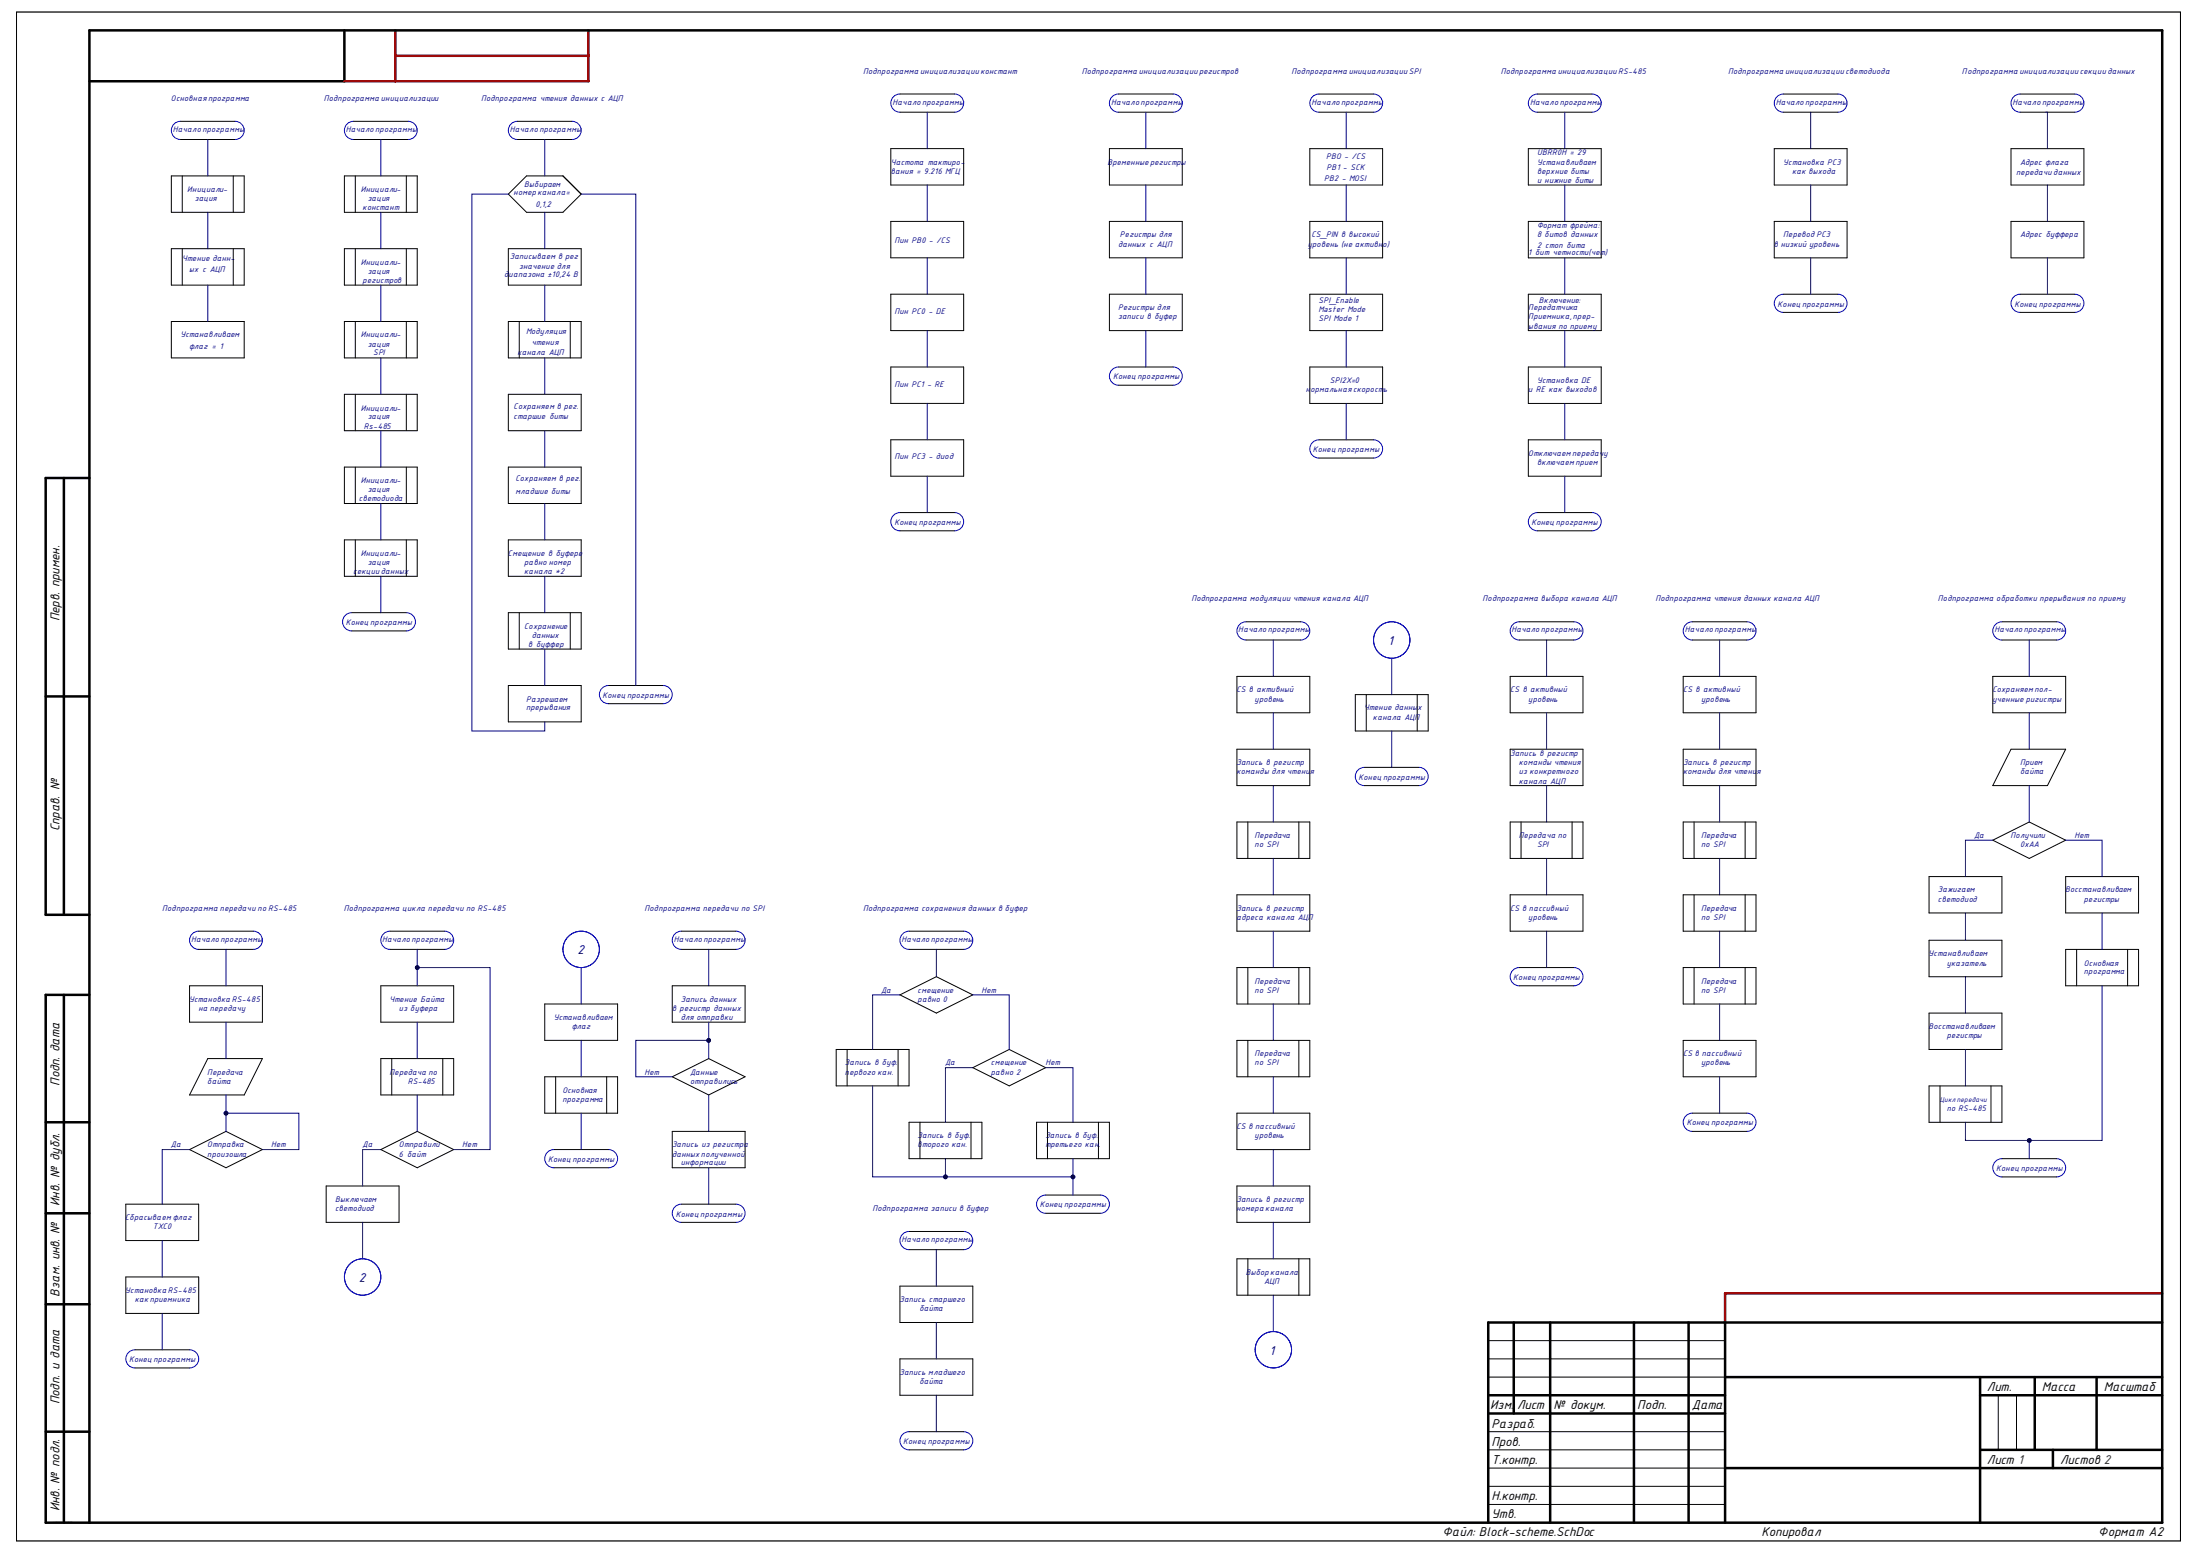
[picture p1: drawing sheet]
<svg xmlns="http://www.w3.org/2000/svg" width="297mm" height="210mm" viewBox="0 0 297 210" stroke-linecap="round" stroke-linejoin="round" font-family="sans-serif">
<g fill="none" stroke="#000" stroke-width=".14">
<path d="M2.2 1.6h292.2v206.4h-292.2zM24.4 16.4h7.3M24.4 18.8h7.3M47.7 16.4h7.4M47.7 18.8h7.4M69.9 16.4h7.3M69.9 18.8h7.3M121.5 12.7h7.4M121.5 15.1h7.4M151 12.7h7.4M151 15.1h7.4M178.1 12.7h7.4"/>
<path d="M178.1 15.1h7.4M207.6 12.7h7.4M207.6 15.1h7.4M240.8 12.7h7.4M240.8 15.1h7.4M272.7 12.7h7.4M272.7 15.1h7.4M23.1 23.7h9.9v5h-9.9zM23.1 33.6h9.9v4.9h-9.9zM24.6 23.7v5M24.6 33.6v4.9M31.5 23.7v5"/>
<path d="M31.5 33.6v4.9M46.5 23.7h9.8v5h-9.8zM46.5 33.6h9.8v4.9h-9.8zM48 23.7v5M48 33.6v4.9M54.9 23.7v5M54.9 33.6v4.9M68.6 26.2l2.5-2.5h4.9l2.5 2.5-2.5 2.5h-4.9zM68.6 33.6h9.9v4.9h-9.9zM120.3 20.1h9.8v4.9h-9.8zM120.3 29.9h9.8v4.9h-9.8zM120.3 39.7h9.8v4.9h-9.8z"/>
<path d="M149.8 20.1h9.8v4.9h-9.8zM149.8 29.9h9.8v4.9h-9.8zM149.8 39.7h9.8v4.9h-9.8zM176.8 20.1h9.9v4.9h-9.9zM176.8 29.9h9.9v4.9h-9.9zM176.8 39.7h9.9v4.9h-9.9zM206.4 20.1h9.8v4.9h-9.8zM206.4 29.9h9.8v4.9h-9.8zM206.4 39.7h9.8v4.9h-9.8zM239.6 20.1h9.8v4.9h-9.8zM239.6 29.9h9.8v4.9h-9.8zM240.8 39.7h7.4"/>
<path d="M271.5 20.1h9.9v4.9h-9.9zM271.5 29.9h9.9v4.9h-9.9zM272.7 39.7h7.4M23.1 43.4h9.9v4.9h-9.9zM46.5 43.4h9.8v4.9h-9.8zM46.5 53.2h9.8v4.9h-9.8zM48 43.4v4.9M48 53.2v4.9M54.9 43.4v4.9M54.9 53.2v4.9M68.6 43.4h9.9v4.9h-9.9zM68.6 53.2h9.9v4.9h-9.9z"/>
<path d="M70.1 43.4v4.9M77 43.4v4.9M120.3 49.5h9.8v5h-9.8zM120.3 59.4h9.8v4.9h-9.8zM151 49.5h7.4M151 52h7.4M176.8 49.5h9.9v5h-9.9zM178.1 59.4h7.4M206.4 49.5h9.8v5h-9.8zM206.4 59.4h9.8v4.9h-9.8zM240.8 42.2h7.4M272.7 42.2h7.4"/>
<path d="M46.5 63.1h9.8v4.9h-9.8zM46.5 72.9h9.8v4.9h-9.8zM48 63.1v4.9M48 72.9v4.9M54.9 63.1v4.9M54.9 72.9v4.9M68.6 63.1h9.9v4.9h-9.9zM68.6 72.9h9.9v4.9h-9.9zM121.5 69.2h7.4M121.5 71.7h7.4M178.1 61.8h7.4M207.6 69.2h7.4"/>
<path d="M207.6 71.7h7.4M47.5 82.7h7.4M47.5 85.2h7.4M68.6 82.7h9.9v4.9h-9.9zM68.6 92.5h9.9v4.9h-9.9zM70.1 82.7v4.9M77 82.7v4.9M82.2 92.5h7.3M82.2 95h7.3M167 91.3h9.8v4.9h-9.8zM168.2 83.9h7.4M168.2 86.4h7.4"/>
<path d="M183 93.8h9.8v4.9h-9.8zM184.5 93.8v4.9M191.4 93.8v4.9M203.9 91.3h9.8v4.9h-9.8zM205.1 83.9h7.4M205.1 86.4h7.4M227.3 91.3h9.8v4.9h-9.8zM228.5 83.9h7.4M228.5 86.4h7.4M269.1 91.3h9.8v4.9h-9.8zM270.3 83.9h7.4M270.3 86.4h7.4"/>
<path d="M167 101.1h9.8v4.9h-9.8zM167 111h9.8v4.9h-9.8zM168.5 111v4.9M175.4 111v4.9M184.2 103.6h7.4M184.2 106h7.4M203.9 101.1h9.8v4.9h-9.8zM203.9 111h9.8v4.9h-9.8zM205.4 111v4.9M212.3 111v4.9M227.3 101.1h9.8v4.9h-9.8zM227.3 111h9.8v4.9h-9.8z"/>
<path d="M228.7 111v4.9M235.6 111v4.9M260.5 118.3h9.8v4.9h-9.8zM269.1 113.4l4.9-2.4 4.9 2.4-4.9 2.5zM271.5 101.1h7.4l-2.5 4.9h-7.3zM278.9 118.3h9.8v4.9h-9.8zM25.6 133.1h9.8v4.9h-9.8zM26.8 125.7h7.4M26.8 128.2h7.4M51.4 133.1h9.9v4.9h-9.9zM52.6 125.7h7.4M52.6 128.2h7.4"/>
<path d="M73.5 135.5h9.9v4.9h-9.9zM90.8 133.1h9.8v4.9h-9.8zM92 125.7h7.4M92 128.2h7.4M121.5 134.3l4.9-2.5 4.9 2.5-4.9 2.5zM122.7 125.7h7.4M122.7 128.2h7.4M167 120.8h9.8v4.9h-9.8zM167 130.6h9.8v4.9h-9.8zM168.5 130.6v4.9M175.4 130.6v4.9M203.9 120.8h9.8v4.9h-9.8z"/>
<path d="M205.1 130.6h7.4M205.1 133.1h7.4M227.3 120.8h9.8v4.9h-9.8zM227.3 130.6h9.8v4.9h-9.8zM228.7 120.8v4.9M228.7 130.6v4.9M235.6 120.8v4.9M235.6 130.6v4.9M260.5 136.8h9.8v4.9h-9.8zM260.5 126.9h9.8v4.9h-9.8zM278.9 128.2h9.8v4.9h-9.8zM280.4 128.2v4.9"/>
<path d="M287.3 128.2v4.9M25.6 155.2l4.9-2.5 4.9 2.5-4.9 2.4zM28.1 142.9h7.3l-2.4 4.9h-7.4zM51.4 142.9h9.9v4.9h-9.9zM51.4 155.2l4.9-2.5 5 2.5-5 2.4zM52.9 142.9v4.9M59.8 142.9v4.9M73.5 145.3h9.9v5h-9.9zM74.8 155.2h7.4M74.8 157.6h7.4M75 145.3v5M81.9 145.3v5"/>
<path d="M90.8 152.7h9.8v4.9h-9.8zM90.8 145.3l4.9-2.4 4.9 2.4-4.9 2.5zM112.9 141.7h9.8v4.9h-9.8zM114.4 141.7v4.9M121.3 141.7v4.9M122.7 151.5h9.9v4.9h-9.9zM124.2 151.5v4.9M131.1 151.5v4.9M131.3 144.1l5-2.4 4.9 2.4-4.9 2.5zM140 151.5h9.8v4.9h-9.8zM141.4 151.5v4.9M148.3 151.5v4.9"/>
<path d="M167 140.4v4.9h9.8v-4.9h-9.8M167 150.3h9.8v4.9h-9.8zM168.5 140.4v4.9M175.4 140.4v4.9M227.3 140.4h9.8v4.9h-9.8zM228.5 150.3h7.4M228.5 152.7h7.4M260.5 146.6h9.8v4.9h-9.8zM261.9 146.6v4.9M268.8 146.6v4.9M270.3 156.4h7.4M270.3 158.9h7.4"/>
<path d="M17 162.5h9.8v5h-9.8zM17 172.4h9.8v4.9h-9.8zM44 160.1h9.9v4.9h-9.9zM92 165h7.4M92 162.5h7.4M121.5 173.6h9.8v4.9h-9.8zM122.7 166.2h7.4M122.7 168.7h7.4M141.2 161.3h7.4M141.2 163.8h7.4M167 160.1h9.8v4.9h-9.8zM167 169.9h9.8v4.9h-9.8z"/>
<path d="M168.5 169.9v4.9M175.4 169.9v4.9M18.2 182.2h7.4M18.2 184.7h7.4M121.5 183.4h9.8v4.9h-9.8zM122.7 193.3h7.4M122.7 195.7h7.4M200.9 181h32M200.9 183.4h32M200.9 185.9h32M200.9 193.3h32M200.9 195.7h32"/>
<path d="M200.9 198.2h32M269.8 188.3v7.4M272.3 188.3v7.4M200.9 200.6h32M200.9 203.1h32"/>
</g>
<g fill="none" stroke="#000" stroke-width=".34">
<path d="M46.5 4.1v6.9h-34.4M8.6 64.5v59M12.1 64.5h-5.9v59h5.9M6.2 94h5.9M8.6 134.3v71.2M12.1 134.3h-5.9v71.2h285.7v-201.4h-279.8v201.4M6.2 151.5h5.9M6.2 163.8h5.9M6.2 176.1h5.9M204.4 178.5v12.3M209.3 178.5v27M220.6 178.5v27"/>
<path d="M228 178.5v27M232.9 178.5v27M291.9 178.5h-91v27M6.2 193.3h5.9M200.9 188.3h32M200.9 190.8h32M232.9 185.9h59M232.9 198.2h59M267.3 185.9v19.6M267.3 188.3h24.6M267.3 195.7h24.6M274.7 185.9v9.8"/>
<path d="M277.2 195.7v2.5M283.1 185.9v9.8"/>
</g>
<path d="M291.9 174.6h-59v3.9" fill="none" stroke="#900" stroke-width=".34"/>
<path d="M53.4 4.1v6.9M53.4 7.5h26.1M79.5 4.1v6.9h-33" fill="none" stroke="#980000" stroke-width=".34"/>
<g fill="none" stroke="#00f" stroke-width=".14">
<path d="M24.4 16.4a1.23 1.23 0 0 0-1.3 1.2 1.23 1.23 0 0 0 1.3 1.2M31.7 16.4a1.23 1.23 0 0 1 1.3 1.2 1.23 1.23 0 0 1-1.3 1.2M47.7 16.4a1.23 1.23 0 0 0-1.2 1.2 1.23 1.23 0 0 0 1.2 1.2M55.1 16.4a1.23 1.23 0 0 1 1.2 1.2 1.23 1.23 0 0 1-1.2 1.2M69.9 16.4a1.23 1.23 0 0 0-1.3 1.2 1.23 1.23 0 0 0 1.3 1.2M77.2 16.4a1.23 1.23 0 0 1 1.3 1.2 1.23 1.23 0 0 1-1.3 1.2M121.5 12.7a1.23 1.23 0 0 0-1.2 1.2 1.23 1.23 0 0 0 1.2 1.2M128.9 12.7a1.23 1.23 0 0 1 1.2 1.2 1.23 1.23 0 0 1-1.2 1.2M151 12.7a1.23 1.23 0 0 0-1.2 1.2 1.23 1.23 0 0 0 1.2 1.2M158.4 12.7a1.23 1.23 0 0 1 1.2 1.2 1.23 1.23 0 0 1-1.2 1.2M178.1 12.7a1.22 1.22 0 0 0-1.3 1.2 1.22 1.22 0 0 0 1.3 1.2M185.5 12.7a1.22 1.22 0 0 1 1.2 1.2 1.22 1.22 0 0 1-1.2 1.2"/>
<path d="M207.6 12.7a1.23 1.23 0 0 0-1.2 1.2 1.23 1.23 0 0 0 1.2 1.2M215 12.7a1.23 1.23 0 0 1 1.2 1.2 1.23 1.23 0 0 1-1.2 1.2M240.8 12.7a1.22 1.22 0 0 0-1.2 1.2 1.22 1.22 0 0 0 1.2 1.2M248.2 12.7a1.22 1.22 0 0 1 1.2 1.2 1.22 1.22 0 0 1-1.2 1.2M272.7 12.7a1.22 1.22 0 0 0-1.2 1.2 1.22 1.22 0 0 0 1.2 1.2M280.1 12.7a1.23 1.23 0 0 1 1.3 1.2 1.23 1.23 0 0 1-1.3 1.2M240.8 39.7a1.22 1.22 0 0 0-1.2 1.2 1.22 1.22 0 0 0 1.2 1.3M248.2 39.7a1.22 1.22 0 0 1 1.2 1.2 1.22 1.22 0 0 1-1.2 1.3M272.7 39.7a1.22 1.22 0 0 0-1.2 1.2 1.22 1.22 0 0 0 1.2 1.3M280.1 39.7a1.23 1.23 0 0 1 1.3 1.2 1.23 1.23 0 0 1-1.3 1.3M151 49.5a1.23 1.23 0 0 0-1.2 1.3 1.23 1.23 0 0 0 1.2 1.2M158.4 49.5a1.23 1.23 0 0 1 1.2 1.3 1.23 1.23 0 0 1-1.2 1.2"/>
<path d="M178.1 59.4a1.23 1.23 0 0 0-1.3 1.2 1.23 1.23 0 0 0 1.3 1.2M185.5 59.4a1.23 1.23 0 0 1 1.2 1.2 1.23 1.23 0 0 1-1.2 1.2M121.5 69.2a1.23 1.23 0 0 0-1.2 1.2 1.23 1.23 0 0 0 1.2 1.3M128.9 69.2a1.23 1.23 0 0 1 1.2 1.2 1.23 1.23 0 0 1-1.2 1.3M207.6 69.2a1.23 1.23 0 0 0-1.2 1.2 1.23 1.23 0 0 0 1.2 1.3M215 69.2a1.23 1.23 0 0 1 1.2 1.2 1.23 1.23 0 0 1-1.2 1.3M47.5 82.7a1.23 1.23 0 0 0-1.2 1.2 1.23 1.23 0 0 0 1.2 1.3M54.9 82.7a1.23 1.23 0 0 1 1.2 1.2 1.23 1.23 0 0 1-1.2 1.3M82.2 92.5a1.23 1.23 0 0 0-1.3 1.3 1.23 1.23 0 0 0 1.3 1.2M89.5 92.5a1.23 1.23 0 0 1 1.3 1.3 1.23 1.23 0 0 1-1.3 1.2M168.2 83.9a1.23 1.23 0 0 0-1.2 1.3 1.23 1.23 0 0 0 1.2 1.2M175.6 83.9a1.23 1.23 0 0 1 1.2 1.3 1.23 1.23 0 0 1-1.2 1.2"/>
<path d="M205.1 83.9a1.23 1.23 0 0 0-1.2 1.3 1.23 1.23 0 0 0 1.2 1.2M212.5 83.9a1.23 1.23 0 0 1 1.2 1.3 1.23 1.23 0 0 1-1.2 1.2M228.5 83.9a1.23 1.23 0 0 0-1.2 1.3 1.23 1.23 0 0 0 1.2 1.2M235.9 83.9a1.23 1.23 0 0 1 1.2 1.3 1.23 1.23 0 0 1-1.2 1.2M270.3 83.9a1.23 1.23 0 0 0-1.2 1.3 1.23 1.23 0 0 0 1.2 1.2M277.7 83.9a1.23 1.23 0 0 1 1.2 1.3 1.23 1.23 0 0 1-1.2 1.2M184.2 103.6a1.23 1.23 0 0 0-1.2 1.2 1.23 1.23 0 0 0 1.2 1.2M191.6 103.6a1.23 1.23 0 0 1 1.2 1.2 1.23 1.23 0 0 1-1.2 1.2M26.8 125.7a1.23 1.23 0 0 0-1.2 1.2 1.23 1.23 0 0 0 1.2 1.3M34.2 125.7a1.23 1.23 0 0 1 1.2 1.2 1.23 1.23 0 0 1-1.2 1.3M52.6 125.7a1.23 1.23 0 0 0-1.2 1.2 1.23 1.23 0 0 0 1.2 1.3M60 125.7a1.23 1.23 0 0 1 1.3 1.2 1.23 1.23 0 0 1-1.3 1.3"/>
<path d="M92 125.7a1.23 1.23 0 0 0-1.2 1.2 1.23 1.23 0 0 0 1.2 1.3M99.4 125.7a1.23 1.23 0 0 1 1.2 1.2 1.23 1.23 0 0 1-1.2 1.3M122.7 125.7a1.23 1.23 0 0 0-1.2 1.2 1.23 1.23 0 0 0 1.2 1.3M130.1 125.7a1.23 1.23 0 0 1 1.2 1.2 1.23 1.23 0 0 1-1.2 1.3M205.1 130.6a1.23 1.23 0 0 0-1.2 1.2 1.23 1.23 0 0 0 1.2 1.3M212.5 130.6a1.23 1.23 0 0 1 1.2 1.2 1.23 1.23 0 0 1-1.2 1.3M74.8 155.2a1.23 1.23 0 0 0-1.3 1.2 1.23 1.23 0 0 0 1.3 1.2M82.2 155.2a1.23 1.23 0 0 1 1.2 1.2 1.23 1.23 0 0 1-1.2 1.2M228.5 150.3a1.23 1.23 0 0 0-1.2 1.2 1.23 1.23 0 0 0 1.2 1.2M235.9 150.3a1.23 1.23 0 0 1 1.2 1.2 1.23 1.23 0 0 1-1.2 1.2M270.3 156.4a1.23 1.23 0 0 0-1.2 1.2 1.23 1.23 0 0 0 1.2 1.3M277.7 156.4a1.23 1.23 0 0 1 1.2 1.2 1.23 1.23 0 0 1-1.2 1.3"/>
<path d="M92 162.5a1.23 1.23 0 0 0-1.2 1.3 1.23 1.23 0 0 0 1.2 1.2M99.4 162.5a1.23 1.23 0 0 1 1.2 1.3 1.23 1.23 0 0 1-1.2 1.2M122.7 166.2a1.23 1.23 0 0 0-1.2 1.3 1.23 1.23 0 0 0 1.2 1.2M130.1 166.2a1.23 1.23 0 0 1 1.2 1.3 1.23 1.23 0 0 1-1.2 1.2M141.2 161.3a1.23 1.23 0 0 0-1.2 1.2 1.23 1.23 0 0 0 1.2 1.3M148.6 161.3a1.23 1.23 0 0 1 1.2 1.2 1.23 1.23 0 0 1-1.2 1.3M18.2 182.2a1.22 1.22 0 0 0-1.2 1.2 1.22 1.22 0 0 0 1.2 1.3M25.6 182.2a1.23 1.23 0 0 1 1.2 1.2 1.23 1.23 0 0 1-1.2 1.3M122.7 193.3a1.23 1.23 0 0 0-1.2 1.2 1.23 1.23 0 0 0 1.2 1.2M130.1 193.3a1.23 1.23 0 0 1 1.2 1.2 1.23 1.23 0 0 1-1.2 1.2"/>
<circle cx="187.9" cy="86.4" r="2.46"/>
<circle cx="78.5" cy="128.2" r="2.46"/>
<circle cx="49" cy="172.4" r="2.46"/>
<circle cx="171.9" cy="182.2" r="2.46"/>
</g>
<g fill="none" stroke="#000080" stroke-width=".14">
<path d="M28.1 18.8v4.9M51.4 18.8v4.9M73.5 18.8v4.9M125.2 15.1v5M154.7 15.2v4.9M181.8 15.1v5M211.3 15.1v5M244.5 15.1v5M276.2 15.1h.2v5M28.1 28.7v4.9M51.4 28.7v4.9M51.4 38.5v4.9"/>
<path d="M73.5 28.7v4.9M73.5 38.5v4.9M78.5 26.2h7.3v66.3M125.2 25v4.9M125.2 34.8v4.9M154.7 25v4.9M154.7 34.8v4.9M181.8 25v4.9M181.8 34.8v4.9M211.3 25v4.9M211.3 34.8v4.9M244.5 25v4.9"/>
<path d="M244.5 34.8v4.9M276.4 25v4.9M276.4 34.8v4.9M51.4 48.3v4.9M51.4 58.1v5M73.5 48.3v4.9M73.5 58.1v5M125.2 44.6v4.9M125.2 54.5v4.9M154.7 44.6v4.9M181.8 44.6v4.9M181.8 54.5v4.9"/>
<path d="M211.3 44.6v4.9M211.3 54.5v4.9M51.4 68v4.9M51.4 77.8v4.9M73.5 68v4.9M73.5 77.8v4.9M125.2 64.3v4.9M211.3 64.3v4.9M171.9 86.4v4.9M171.9 96.2v4.9M187.9 88.9v4.9M187.9 98.7v4.9"/>
<path d="M171.9 106v5M171.9 115.9v4.9M95.7 128.2v4.9M121.5 134.3h-3.7v7.4M126.4 128.2v3.6M131.3 134.3h5v7.4M171.9 125.7v4.9M171.9 135.5v4.9M95.7 140.4h-9.9v4.9h5M95.7 147.8v4.9M95.7 157.6v4.9M131.3 144.1h-3.6v7.4"/>
<path d="M141.2 144.1h3.7v7.4M171.9 145.3v5M171.9 155.2v4.9M171.9 165v4.9M171.9 174.8v4.9"/>
</g>
<circle cx="95.7" cy="140.4" r=".25" fill="#000080"/>
<g fill="none" stroke="#000080" stroke-width=".14">
<path d="M208.8 86.4v4.9M208.8 96.2v4.9M232.2 86.4v4.9M232.2 96.2v4.9M274 86.4v4.9M274 96.2v4.9M208.8 106v5M208.8 115.9v4.9M232.2 106v5M232.2 115.9v4.9M269.1 113.4h-3.7v4.9M274 106v5"/>
<path d="M278.9 113.4h4.9v4.9M208.8 125.7v4.9M232.2 125.7v4.9M232.2 135.5v4.9M265.4 123.2v3.7M265.4 131.8v5M232.2 145.3v5M265.4 151.5v2.4h8.6v2.5M265.4 141.7v4.9M126.4 168.7v4.9M126.4 178.5v4.9M126.4 188.3v5"/>
<circle cx="95.7" cy="140.4" r=".25"/>
</g>
<circle cx="274" cy="154" r=".25" fill="#000080"/>
<g fill="none" stroke="#000080" stroke-width=".14">
<path d="M283.8 133.1v20.8h-9.8"/>
<circle cx="274" cy="154" r=".25"/>
</g>
<circle cx="274" cy="154" r=".25" fill="#000080"/>
<g fill="none" stroke="#000080" stroke-width=".14">
<path d="M127.7 156.4v2.5h17.2"/>
<circle cx="274" cy="154" r=".25"/>
</g>
<circle cx="127.7" cy="158.9" r=".25" fill="#000080"/>
<circle cx="127.7" cy="158.9" r=".25" fill="none" stroke="#000080" stroke-width=".14"/>
<circle cx="144.9" cy="158.9" r=".25" fill="#000080"/>
<g fill="none" stroke="#000080" stroke-width=".14">
<path d="M117.8 146.6v12.3h9.9"/>
<circle cx="144.9" cy="158.9" r=".25"/>
</g>
<circle cx="127.7" cy="158.9" r=".25" fill="#000080"/>
<g fill="none" stroke="#000080" stroke-width=".14">
<path d="M56.3 130.6h9.9v24.6h-4.9M56.3 138v4.9M56.3 147.8v4.9M78.5 150.3v4.9"/>
<circle cx="127.7" cy="158.9" r=".25"/>
</g>
<circle cx="56.3" cy="130.6" r=".25" fill="#000080"/>
<g fill="none" stroke="#000080" stroke-width=".14">
<path d="M68.6 26.2h-4.9v72.5h9.8v-1.3M73.5 87.6v4.9M30.5 128.2v4.9M30.5 138v4.9M78.5 130.6v4.9M30.5 150.3h9.9v4.9h-5M51.4 155.2h-2.4v4.9M78.5 140.4v4.9M49 165v4.9"/>
<circle cx="56.3" cy="130.6" r=".25"/>
</g>
<circle cx="30.5" cy="150.3" r=".25" fill="#000080"/>
<g fill="none" stroke="#000080" stroke-width=".14">
<path d="M56.3 128.2v4.9M25.6 155.2h-3.7v7.3M21.9 167.5v4.9M21.9 177.3v4.9"/>
<circle cx="30.5" cy="150.3" r=".25"/>
</g>
<circle cx="56.3" cy="130.6" r=".25" fill="#000080"/>
<g fill="none" stroke="#000080" stroke-width=".14">
<path d="M95.7 138v4.9"/>
<circle cx="56.3" cy="130.6" r=".25"/>
</g>
<circle cx="95.7" cy="140.4" r=".25" fill="#000080"/>
<g fill="none" stroke="#000080" stroke-width=".14">
<path d="M30.5 147.8v4.9"/>
<circle cx="95.7" cy="140.4" r=".25"/>
</g>
<circle cx="30.5" cy="150.3" r=".25" fill="#000080"/>
<g fill="none" stroke="#000080" stroke-width=".14">
<path d="M144.9 156.4v4.9"/>
<circle cx="30.5" cy="150.3" r=".25"/>
</g>
<circle cx="144.9" cy="158.9" r=".25" fill="#000080"/>
<g fill="none" stroke="#000080" stroke-width=".14">
<path d="M28.1 38.5v4.9M283.8 123.2v5"/>
<circle cx="144.9" cy="158.9" r=".25"/>
</g>
<g font-size="1.9">
<text x="8" y="83.9" transform="rotate(-90 8 83.9)">Перв. примен.</text>
<text x="8" y="112.2" transform="rotate(-90 8 112.2)">Справ. №</text>
<text x="8" y="146.6" transform="rotate(-90 8 146.6)">Подп. дата</text>
<text x="8" y="162.8" transform="rotate(-90 8 162.8)">Инв. № дубл.</text>
<text x="8" y="175" transform="rotate(-90 8 175)">Взам. инв. №</text>
<text x="8" y="189.6" transform="rotate(-90 8 189.6)">Подп. и дата</text>
<text x="201.2" y="190.3">Изм.</text>
<text x="204.8" y="190.3">Лист</text>
<text x="209.7" y="190.3">№ докум.</text>
<text x="221.1" y="190.3">Подп.</text>
<text x="228.4" y="190.3">Дата</text>
<text x="268.3" y="187.8">Лит.</text>
<text x="275.7" y="187.8">Масса</text>
<text x="284.1" y="187.8">Масштаб</text>
<text x="201.4" y="192.7">Разраб.</text>
<text x="201.4" y="195.2">Пров.</text>
<text x="201.4" y="197.6">Т.контр.</text>
<text x="268.3" y="197.6">Лист 1</text>
<text x="278.2" y="197.6">Листов 2</text>
<text x="201.4" y="202.5">Н.контр.</text>
<text x="8" y="204" transform="rotate(-90 8 204)">Инв. № подл.</text>
<text x="194.8" y="207.4">Файл: Block-scheme.SchDoc</text>
<text x="201.4" y="204.9">Утв.</text>
<text x="237.8" y="207.4">Копировал</text>
<text x="283.3" y="207.4">Формат А2</text>
</g>
<g font-size="1.9" fill="#000080">
<text x="187.4" y="87.1">1</text>
<text x="78" y="128.8">2</text>
<text x="48.5" y="173">2</text>
<text x="171.4" y="182.9">1</text>
</g>
<g font-size="1.2" fill="#000080">
<text x="116.5" y="10">Подпрограмма инициализацииконстант</text>
<text x="146.1" y="10">Подпрограмма инициализациирегистров</text>
<text x="174.4" y="10">Подпрограмма инициализацииSPI</text>
<text x="202.6" y="10">Подпрограмма инициализацииRS-485</text>
<text x="233.3" y="10">Подпрограмма инициализациисветодиода</text>
<text x="264.9" y="10">Подпрограмма инициализациисекцииданных</text>
<text x="23.1" y="13.6">Основнаяпрограмма</text>
<text x="23.3" y="17.8">Началопрограммы</text>
<text x="43.7" y="13.6">Подпрограмма инициализации</text>
<text x="46.7" y="17.8">Началопрограммы</text>
<text x="64.9" y="13.6">Подпрограмма чтения данных с АЦП</text>
<text x="68.8" y="17.8">Началопрограммы</text>
<text x="120.5" y="14.1">Началопрограммы</text>
<text x="150" y="14.1">Началопрограммы</text>
<text x="177.1" y="14.1">Началопрограммы</text>
<text x="206.6" y="14.1">Началопрограммы</text>
<text x="239.8" y="14.1">Началопрограммы</text>
<text x="271.7" y="14.1">Началопрограммы</text>
<text x="120.3" y="22.2">Частота тактиро-</text>
<text x="120.3" y="23.5">вания = 9.216 МГЦ</text>
<text x="149.5" y="22.2">Временныерегистры</text>
<text x="179" y="21.5">PBO - /CS</text>
<text x="179.1" y="23">PB1 - SCK</text>
<text x="207.5" y="22.2">Устанавливаем</text>
<text x="207.5" y="23.5">верхние биты</text>
<text x="207.5" y="21">UBRR0H = 29</text>
<text x="240.8" y="22.2">Установка PC3</text>
<text x="242" y="23.5">как выхода</text>
<text x="272.2" y="23.7">передачиданных</text>
<text x="272.7" y="22.2">Адрес флага</text>
<text x="25.3" y="25.9">Инициали-</text>
<text x="26.3" y="27.1">зация</text>
<text x="48.7" y="25.9">Инициали-</text>
<text x="49" y="28.4">констант</text>
<text x="49.6" y="27.1">зация</text>
<text x="69.3" y="26.4">номерканала=</text>
<text x="70.8" y="25.2">Выбираем</text>
<text x="72.3" y="27.9">0,1,2</text>
<text x="178.8" y="24.4">PB2 - MOSI</text>
<text x="207.5" y="24.7">и нижние биты</text>
<text x="24.6" y="35.2">Чтение данн-</text>
<text x="48.7" y="35.7">Инициали-</text>
<text x="68.8" y="35">Записываем в рег</text>
<text x="120.8" y="32.8">Пин PB0 - /CS</text>
<text x="151" y="33.3">данных с АЦП</text>
<text x="151.2" y="32">Регистры для</text>
<text x="176.6" y="33.3">у</text>
<text x="177.1" y="32">CS_PIN в высокий</text>
<text x="177.2" y="33.3">ровень (не активно)</text>
<text x="206.4" y="34.5">1 бит четности(чет)</text>
<text x="207.5" y="30.8">Формат фрейма:</text>
<text x="207.5" y="32">8 битов данных</text>
<text x="207.5" y="33.5">2 стоп бита</text>
<text x="239.5" y="33.3">в низкий уровень</text>
<text x="240.8" y="32">Перевод PC3</text>
<text x="272.7" y="32">Адрес буффера</text>
<text x="25.5" y="36.8">ых с АЦП</text>
<text x="49" y="38.2">регистров</text>
<text x="49.6" y="36.9">зация</text>
<text x="68.1" y="37.4">д</text>
<text x="68.7" y="37.4">иапазона ±10,24 В</text>
<text x="70.1" y="36.2">значение для</text>
<text x="151" y="41.9">Регистры для</text>
<text x="178" y="40.9">SPI_Enable</text>
<text x="206.4" y="41.9">Передатчика</text>
<text x="207.8" y="40.9">Включение:</text>
<text x="240" y="41.4">Конец программы</text>
<text x="272" y="41.4">Конец программы</text>
<text x="24.4" y="45.5">Устанавливаем</text>
<text x="25.5" y="47.1">флаг = 1</text>
<text x="48.7" y="45.5">Инициали-</text>
<text x="49.6" y="46.8">зация</text>
<text x="50.4" y="48">SPI</text>
<text x="69.9" y="48">к</text>
<text x="70.4" y="48">анала АЦП</text>
<text x="71" y="45">Модуляция</text>
<text x="71.8" y="46.6">чтения</text>
<text x="120.8" y="42.3">Пин PC0 - DE</text>
<text x="151" y="43.1">записи в буфер</text>
<text x="178" y="42.2">Master Mode</text>
<text x="178" y="43.3">SPI Mode 1</text>
<text x="206.4" y="43.1">Приемника,прер-</text>
<text x="206.4" y="44.4">ывания по приему</text>
<text x="120.8" y="52.2">Пин PC1 - RE</text>
<text x="150.3" y="51.2">Конец программы</text>
<text x="176.3" y="52.9">н</text>
<text x="176.9" y="52.9">ормальнаяскорост</text>
<text x="179.5" y="51.7">SPI2X=0</text>
<text x="186.8" y="52.9">ь</text>
<text x="206.4" y="52.9">и RE как выходов</text>
<text x="207.5" y="51.7">Установка DE</text>
<text x="48.7" y="55.4">Инициали-</text>
<text x="49.1" y="57.9">Rs-485</text>
<text x="49.6" y="56.6">зация</text>
<text x="69.3" y="55.2">Сохраняем в рег.</text>
<text x="69.3" y="56.6">старшие биты</text>
<text x="48.7" y="65.2">Инициали-</text>
<text x="69.6" y="65">Сохраняем в рег.</text>
<text x="120.8" y="62">Пин PC3 - диод</text>
<text x="177.3" y="61">Конец программы</text>
<text x="206.4" y="61.5">Отключаемпередач</text>
<text x="207.5" y="62.8">включаемприем</text>
<text x="216.5" y="61.5">у</text>
<text x="48.5" y="67.7">светодиода</text>
<text x="49.6" y="66.4">зация</text>
<text x="69.6" y="66.7">младшие биты</text>
<text x="120.8" y="70.9">Конец программы</text>
<text x="206.8" y="70.9">Конец программы</text>
<text x="47.7" y="77.5">с</text>
<text x="48.2" y="77.5">екцииданных</text>
<text x="48.7" y="75">Инициали-</text>
<text x="49.6" y="76.3">зация</text>
<text x="68.6" y="75">Смещение в буфере</text>
<text x="70.8" y="76.3">равно номер</text>
<text x="70.8" y="77.5">канала *2</text>
<text x="160.9" y="81.2">Подпрограмма модуляции чтения канала АЦП</text>
<text x="200.2" y="81.2">Подпрограмма выбора канала АЦП</text>
<text x="223.5" y="81.2">Подпрограмма чтения данных канала АЦП</text>
<text x="261.7" y="81.2">Подпрограмма обработки прерывания по приему</text>
<text x="46.7" y="84.4">Конец программы</text>
<text x="70.8" y="84.9">Сохранение</text>
<text x="71.3" y="87.4">в буффер</text>
<text x="71.8" y="86.1">данных</text>
<text x="167.2" y="85.3">Началопрограммы</text>
<text x="204.1" y="85.3">Началопрограммы</text>
<text x="227.5" y="85.3">Началопрограммы</text>
<text x="269.3" y="85.3">Началопрограммы</text>
<text x="71" y="94.7">Разрешаем</text>
<text x="71" y="95.9">прерывания</text>
<text x="81.4" y="94.2">Конец программы</text>
<text x="166.9" y="93.4">CS в активный</text>
<text x="169.4" y="94.7">уровень</text>
<text x="184.2" y="95.9">Чтение данны</text>
<text x="191.4" y="95.9">х</text>
<text x="203.9" y="93.4">CS в активный</text>
<text x="206.4" y="94.7">уровень</text>
<text x="227.2" y="93.4">CS в активный</text>
<text x="229.7" y="94.7">уровень</text>
<text x="269" y="93.4">Сохраняемпол-</text>
<text x="269" y="94.7">ученные ригистры</text>
<text x="185.4" y="97.2">канала АЦП</text>
<text x="166.9" y="103.3">Запись в регистр</text>
<text x="166.9" y="104.5">команды для чтени</text>
<text x="176.9" y="104.5">я</text>
<text x="183.4" y="105.3">Конец программы</text>
<text x="203.9" y="102.1">Запись в регистр</text>
<text x="205.1" y="103.3">команды чтения</text>
<text x="205.1" y="104.5">из конкретного</text>
<text x="205.1" y="105.8">канала АЦП</text>
<text x="227.2" y="103.3">Запись в регистр</text>
<text x="227.2" y="104.5">команды для чтени</text>
<text x="237.2" y="104.5">я</text>
<text x="272.7" y="103.3">Прием</text>
<text x="272.7" y="104.5">байта</text>
<text x="169.4" y="113.1">Передача</text>
<text x="205.1" y="113.1">Передача по</text>
<text x="229.7" y="113.1">Передача</text>
<text x="266.6" y="113.1">Да</text>
<text x="271.5" y="113.1">Получили</text>
<text x="280.1" y="113.1">Нет</text>
<text x="169.4" y="114.3">по SPI</text>
<text x="207.5" y="114.3">SPI</text>
<text x="229.7" y="114.3">по SPI</text>
<text x="272.7" y="114.3">0хАА</text>
<text x="21.9" y="122.9">Подпрограмма передачи по RS-485</text>
<text x="46.4" y="122.9">Подпрограмма цикла передачи по RS-485</text>
<text x="87" y="122.9">Подпрограмма передачи по SPI</text>
<text x="116.5" y="122.9">Подпрограмма сохранения данных в буфер</text>
<text x="166.9" y="122.9">Запись в регистр</text>
<text x="166.9" y="124.2">адреса канала АЦП</text>
<text x="203.9" y="122.9">CS в пассивный</text>
<text x="206.4" y="124.2">уровень</text>
<text x="229.7" y="122.9">Передача</text>
<text x="229.7" y="124.2">по SPI</text>
<text x="261.7" y="120.5">Зажигаем</text>
<text x="261.7" y="121.7">светодиод</text>
<text x="278.8" y="120.5">Восстанавливаем</text>
<text x="281.4" y="121.7">регистры</text>
<text x="25.8" y="127.1">Началопрограммы</text>
<text x="51.6" y="127.1">Началопрограммы</text>
<text x="91" y="127.1">Началопрограммы</text>
<text x="121.7" y="127.1">Началопрограммы</text>
<text x="260.4" y="129.1">Устанавливаем</text>
<text x="262.8" y="130.4">указатель</text>
<text x="281.4" y="130.4">Основная</text>
<text x="281.4" y="131.5">программа</text>
<text x="25.5" y="135.3">Установка RS-485</text>
<text x="26.8" y="136.4">на передачу</text>
<text x="52.6" y="135.3">Чтение Байта</text>
<text x="53.9" y="136.4">из буфера</text>
<text x="74.8" y="137.7">Устанавливаем</text>
<text x="90.7" y="136.4">в регистр данных</text>
<text x="91.9" y="135.3">Запись данных</text>
<text x="91.9" y="137.7">для отправки</text>
<text x="119" y="134">Да</text>
<text x="123.9" y="134">смещение</text>
<text x="123.9" y="135.3">равно 0</text>
<text x="132.5" y="134">Нет</text>
<text x="169.4" y="132.8">Передача</text>
<text x="169.4" y="134">по SPI</text>
<text x="204.3" y="132.3">Конец программы</text>
<text x="229.7" y="132.8">Передача</text>
<text x="229.7" y="134">по SPI</text>
<text x="77.2" y="138.9">флаг</text>
<text x="114.1" y="143.8">Запись в буф.</text>
<text x="127.6" y="143.8">Да</text>
<text x="133.8" y="143.8">смещение</text>
<text x="141.1" y="143.8">Нет</text>
<text x="169.4" y="142.6">Передача</text>
<text x="169.4" y="143.8">по SPI</text>
<text x="227.2" y="142.6">CS в пассивный</text>
<text x="229.7" y="143.8">уровень</text>
<text x="260.4" y="138.9">Восстанавливаем</text>
<text x="262.8" y="140.2">регистры</text>
<text x="28" y="145.1">Передача</text>
<text x="28" y="146.3">байта</text>
<text x="52.6" y="145.1">Передача по</text>
<text x="55.1" y="146.3">RS-485</text>
<text x="75.9" y="147.5">Основная</text>
<text x="75.9" y="148.8">программа</text>
<text x="87" y="145.1">Нет</text>
<text x="93.2" y="145.1">Данные</text>
<text x="93.2" y="146.3">отправились</text>
<text x="114.1" y="145.1">п</text>
<text x="114.7" y="145.1">ервого кан.</text>
<text x="133.8" y="145.1">равно 2</text>
<text x="262.8" y="150">по RS-485</text>
<text x="23.1" y="154.9">Да</text>
<text x="28" y="154.9">Отправка</text>
<text x="36.6" y="154.9">Нет</text>
<text x="49" y="154.9">Да</text>
<text x="53.9" y="154.9">Отправили</text>
<text x="62.4" y="154.9">Нет</text>
<text x="90.7" y="154.9">Запись из регистра</text>
<text x="123.9" y="153.7">Запись в буф.</text>
<text x="123.9" y="154.9">в</text>
<text x="124.5" y="154.9">торого кан.</text>
<text x="141.1" y="153.7">Запись в буф.</text>
<text x="141.1" y="154.9">третьего кан</text>
<text x="148.3" y="154.9">.</text>
<text x="166.9" y="152.4">CS в пассивный</text>
<text x="169.4" y="153.7">уровень</text>
<text x="227.7" y="151.9">Конец программы</text>
<text x="28" y="156.1">произошла</text>
<text x="53.9" y="156.1">6 байт</text>
<text x="74" y="156.9">Конец программы</text>
<text x="90.7" y="156.1">данныхполученной</text>
<text x="91.9" y="157.3">информации</text>
<text x="269.5" y="158.1">Конец программы</text>
<text x="16.9" y="164.7">Сбрасываем флаг</text>
<text x="20.6" y="165.9">TXC0</text>
<text x="45.2" y="162.3">Выключаем</text>
<text x="45.2" y="163.5">светодиод</text>
<text x="91.3" y="164.2">Конец программы</text>
<text x="117.8" y="163.5">Подпрограмма записи в буфер</text>
<text x="121.7" y="167.7">Началопрограммы</text>
<text x="140.4" y="163">Конец программы</text>
<text x="166.9" y="162.3">Запись в регистр</text>
<text x="166.9" y="163.5">номера канала</text>
<text x="168.2" y="172.1">Выборканала</text>
<text x="170.7" y="173.3">АЦП</text>
<text x="16.9" y="174.5">Установка RS-485</text>
<text x="18.2" y="175.7">какприемника</text>
<text x="121.4" y="175.7">Запись старшего</text>
<text x="124.1" y="177">байта</text>
<text x="17.4" y="183.8">Конец программы</text>
<text x="121.4" y="185.6">Запись младшего</text>
<text x="124.1" y="186.8">байта</text>
<text x="122" y="194.9">Конец программы</text>
</g>
<text font-size="1" fill="#000080" x="261.9" y="148.8">Циклпередачи</text>
<text font-size=".3" x="7.1" y="205.6">ALTIUMGOSTBOM2.0KEV</text>
</svg>
